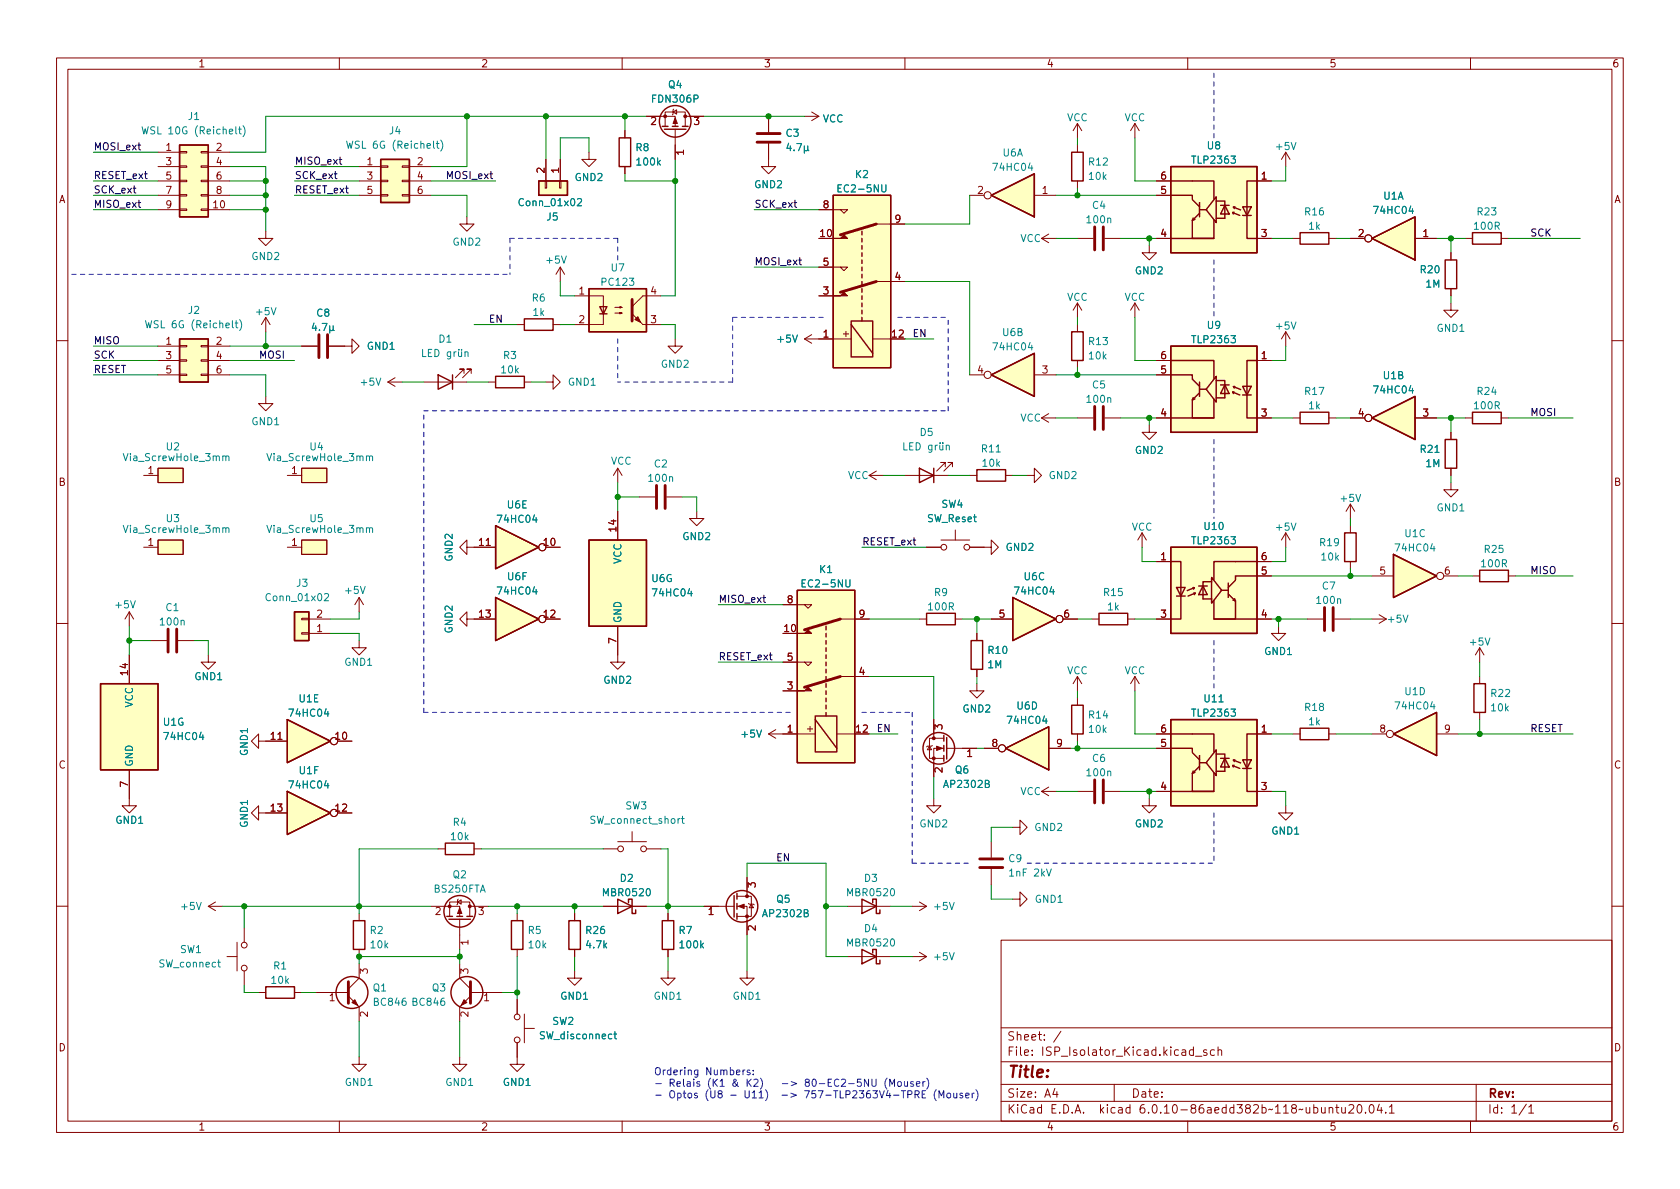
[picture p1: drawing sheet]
<svg xmlns="http://www.w3.org/2000/svg" width="297mm" height="210mm" viewBox="0 0 297 210" stroke-linecap="round" stroke-linejoin="round" font-family="sans-serif">
<g fill="none" stroke="#840000" stroke-width=".18">
<path d="M10 10.2h277v190.1h-277zM12 12.2h273v186.1h-273zM60 10.2v2M110 10.2v2M119 19.8l.6-.4v.8zM119.1 19.3l-.1 .1v.8l-.1 .1M143.5 19.8l1.3 .8M160 10.2v2M210 10.2v2M260 10.2v2M27.9 34.5h3.8M27.9 37.1h3.8"/>
<path d="M27.9 26.9h3.8M27.9 29.5h3.8M27.9 32h3.8M31.7 37h1.3v.2h-1.3zM31.7 34.4h1.3v.3h-1.3zM31.7 31.9h1.3v.2h-1.3zM31.7 29.3h1.3v.3h-1.3zM31.7 26.8h1.3v.2h-1.3zM35.6 37h1.2v.2h-1.2zM35.6 34.4h1.2v.3h-1.2zM35.6 31.9h1.2v.2h-1.2zM35.6 29.3h1.2v.3h-1.2z"/>
<path d="M35.6 26.8h1.2v.2h-1.2zM36.8 34.5h3.8M36.8 37.1h3.8M36.8 26.9h3.8M36.8 29.5h3.8M36.8 32h3.8M63.5 34.5h3.8M63.5 29.5h3.8M63.5 32h3.8M67.3 34.4h1.3v.3h-1.3zM67.3 31.9h1.3v.2h-1.3zM67.3 29.3h1.3v.3h-1.3z"/>
<path d="M71.1 34.4h1.3v.3h-1.3zM71.1 31.9h1.3v.2h-1.3zM71.1 29.3h1.3v.3h-1.3zM72.4 34.5h3.8M72.4 29.5h3.8M72.4 32h3.8M82.5 38.3v1.3h1.3l-1.3 1.3-1.2-1.3h1.2M96.4 32h.2v1.3h-.2zM96.5 28.2v3.8M98.9 32h.3v1.3h-.3zM99.1 28.2v3.8M104.1 26.9v1.3h1.3l-1.3 1.3-1.2-1.3h1.2"/>
<path d="M110.5 23.1v1.3M110.5 29.5v1.2M114.3 20.6h5.1v1.7M117.6 22.3v-2.5h3.6v2.5M119.4 22.9v5.3M121.2 20.6h3.3M135.9 25.4v4.1h1.3l-1.3 1.2-1.3-1.2h1.3M135.9 20.6v2.8M142.2 20.6h2.6M144.8 37.1h5.1l-.7 .6-.6-.6M144.8 20.6l-1.3 .7M154.9 39.6h5.1"/>
<path d="M171.4 34.5h2.6M182.9 34.5h3.8M190.5 21.8v2.6M190.5 25.6v1.3M190.5 32v1.3M190.5 21.8l-.8 1.3M190.5 21.8l.8 1.3M200.7 21.8v2.6M200.7 21.8l-.8 1.3M200.7 21.8l.7 1.3M204.5 34.5h2.5M204.5 32h2.5"/>
<path d="M222.2 32h2.6M227.3 26.9v2.6M227.3 26.9l-.7 1.3M227.3 26.9l.8 1.3M47 40.9v1.3h1.3l-1.3 1.2-1.3-1.2h1.3M47 56.1l-.8 1.3M47 56.1v2.6M47 56.1l.8 1.3M91.4 57.4h1.3M97.8 57.4h1.3M99.1 47.2l-.8 1.3M99.1 47.2v2.6"/>
<path d="M99.1 47.2l.7 1.3M101.6 52.3h5.1v3.3M106.7 55.5v1.9h-5.1M108.7 55.4h1.3l-.4 .1v-.3l.4 .2M108.7 54.4h1.3l-.4 .1v-.3l.4 .2M113.7 57.4h3.1M116.8 52.3h-3.1l-1.9 1.9M119.4 59.9v1.3h1.2l-1.2 1.3-1.3-1.3h1.3M142.2 59.9h8.3M142.2 59.9l1.3 .8M143.5 59.2l-1.3 .7M144.8 47.2h5.1l-.7 .7-.6-.7"/>
<path d="M144.8 52.3h2.5M154.3 59.9h3.2M154.9 49.8h5.1M184.1 42.2h2.6M184.1 42.2l1.3 .7M185.4 41.4l-1.3 .8M190.5 42.2h2.8M190.5 53.6l-.8 1.3M190.5 53.6v2.5M190.5 57.4v1.3M190.5 53.6l.8 1.3M195.3 42.2h2.8"/>
<path d="M200.7 53.6l-.8 1.3M200.7 53.6v2.5M200.7 53.6l.7 1.3M203.2 43.4v1.3h1.3l-1.3 1.3-1.3-1.3h1.3M204.5 42.2h2.5M222.2 42.2h2.6M227.3 58.7v2.5M227.3 58.7l-.7 1.2M227.3 58.7l.8 1.2M228.6 42.2h1.3M234.9 42.2h1.3M238.8 42.2h2.5"/>
<path d="M250.2 42.2h3.8M256.5 53.6v1.3h1.3l-1.3 1.2-1.2-1.2h1.2M256.5 44.7v1.3M256.5 51v1.3M259.1 42.2h1.2M265.4 42.2h1.3M10 60.2h2M27.9 61.2h3.8M27.9 63.7h3.8M27.9 66.3h3.8M31.7 66.2h1.3v.2h-1.3zM31.7 63.6h1.3v.3h-1.3z"/>
<path d="M31.7 61.1h1.3v.2h-1.3zM35.6 66.2h1.2v.2h-1.2zM35.6 63.6h1.2v.3h-1.2zM35.6 61.1h1.2v.2h-1.2zM36.8 61.2h3.8M36.8 63.7h3.8M36.8 66.3h3.8M47 70.1v1.3h1.3l-1.3 1.2-1.3-1.2h1.3M53.3 61.2h2.8M58.2 61.2h4v-1.3l1.3 1.3-1.3 1.3v-1.3M68.6 67.6h2.5M68.6 67.6l1.2 .7"/>
<path d="M69.8 66.8l-1.2 .8M74.9 67.6h7.6M82 66v-.7h-.7h.7l-1.5 1.5M83.3 66v-.7h-.8h.8l-1.5 1.5M86.4 67.6h1.2M92.7 67.6h1.3M96.5 67.6h1.3v-1.3l1.3 1.3-1.3 1.2v-1.2M171.4 66.3h2.6M182.9 66.3h3.8M184.1 73.9h2.6M184.1 73.9l1.3 .8M185.4 73.1l-1.3 .8"/>
<path d="M190.5 63.7v1.3M190.5 73.9h2.8M195.3 73.9h2.8M203.2 75.2v1.2h1.3l-1.3 1.3-1.3-1.3h1.3M204.5 63.7h2.5M204.5 66.3h2.5M204.5 73.9h2.5M222.2 63.7h2.6M222.2 73.9h2.6M228.6 73.9h1.3M234.9 73.9h1.3M238.8 73.9h2.5"/>
<path d="M250.2 73.9h3.8M256.5 76.4v1.3M259.1 73.9h1.2M265.4 73.9h1.3M285 60.2h2M25.4 84.1h2.5M25.4 96.8h2.5M27.9 82.8h4.5v2.5h-4.5zM27.9 95.5h4.5v2.5h-4.5zM50.8 84.1h2.5M50.8 96.8h2.5M53.3 82.8h4.5v2.5h-4.5z"/>
<path d="M53.3 95.5h4.5v2.5h-4.5zM82.5 96.8v-1.3l-1.2 1.3 1.2 1.2v-1.2h5.1M96.5 96.8h2.6M109.2 82.8l-.7 1.3M109.2 82.8v2.5M109.2 90.4v5.1M109.2 82.8l.8 1.3M113 87.9h2.8M117.9 87.9h2.7M123.2 90.4v1.3h1.3l-1.3 1.3-1.3-1.3h1.3M153.7 84.1h2.5M153.7 84.1l1.2 .7"/>
<path d="M154.9 83.3l-1.2 .8M160 84.1h7.6M163.8 96.8h2.6M166.4 95.5h5M167.1 82.5v-.7h-.7h.7l-1.5 1.5M168.4 82.5v-.7h-.8h.8l-1.5 1.5M168.9 93.7v1.8M171.4 96.8h3.9v-1.3l1.2 1.3-1.2 1.2v-1.2M171.4 84.1h1.3M177.8 84.1h1.3M181.6 84.1h1.3v-1.3l1.2 1.3-1.2 1.2v-1.2M201.9 94.2l-.7 1.3"/>
<path d="M201.9 94.2v2.6M201.9 94.2l.8 1.3M204.5 99.3h2.5M222.2 99.3h2.6M227.3 94.2l-.7 1.3M227.3 94.2v2.6M227.3 94.2l.8 1.3M238.8 89.1l-.8 1.3M238.8 89.1v2.6M238.8 93v1.2M238.8 99.3v1.3M238.8 89.1l.7 1.3"/>
<path d="M256.5 85.3v1.3h1.3l-1.3 1.3-1.2-1.3h1.2M256.5 82.8v1.3M10 110.2h2M22.9 108.2l-.8 1.3M22.9 108.2v2.5M22.9 115.8v5.1M22.9 108.2l.7 1.3M26.7 113.3h2.8M31.5 113.3h2.8M36.8 115.8v1.3h1.3l-1.3 1.3-1.2-1.3h1.2M53.3 109.3h1.3v.3h-1.3zM53.3 111.9h1.3v.2h-1.3z"/>
<path d="M54.6 112h3.8M54.6 109.5h3.8M63.5 113.3v1.2h1.3l-1.3 1.3-1.3-1.3h1.3M63.5 105.7l-.8 1.2M63.5 105.7v2.5M63.5 105.7l.8 1.2M82.5 109.5v-1.3l-1.2 1.3 1.2 1.2v-1.2h5.1M96.5 109.5h2.6M109.2 110.7v6.4h1.3l-1.3 1.3-1.3-1.3h1.3M138.4 117.1h5.1l-.6 .6-.7-.6M138.4 106.9h5.1l-.6 .7-.7-.7M148.6 109.5h5.1"/>
<path d="M148.6 119.6h5.1M162.6 109.5h1.2M168.9 109.5h1.3M172.7 112v1.3M172.7 118.4v1.2M175.3 109.5h3.8M188 109.5h2.5M190.5 119.6v2.6M190.5 119.6l-.8 1.3M190.5 119.6l.8 1.3M193 109.5h1.3M199.4 109.5h1.3"/>
<path d="M200.7 119.6v2.6M200.7 119.6l-.8 1.3M200.7 119.6l.7 1.3M204.5 109.5h2.5M222.2 109.5h2.6M222.2 101.8h2.6M226.1 110.7v1.3h1.2l-1.2 1.3-1.3-1.3h1.3M231.1 109.5h2.8M236 109.5h2.8M242.6 109.5h2.5M242.6 101.8h3.8M243.8 108.7l1.3 .8"/>
<path d="M245.1 109.5l-1.3 .7M255.3 101.8h2.5M260.3 101.8h1.3M261.6 114.5l-.7 1.3M261.6 114.5v2.6M261.6 119.6v1.3M261.6 114.5l.8 1.3M266.7 101.8h1.3M285 110.2h2M22.9 136.1v6.4h1.2l-1.2 1.3-1.3-1.3h1.3M45.7 131.1v-1.3l-1.3 1.3 1.3 1.2v-1.2h5.1M59.7 131.1h2.5"/>
<path d="M135.9 129.8h8.2M135.9 129.8l1.3 .8M137.2 129l-1.3 .8M138.4 122.2h2.6M148 129.8h3.1M164.3 131.9l.4 .7h-.7zM164.8 131.8l-.1 .1h-.7l-.2 .2M165.1 127.2v3.4M166.9 132.3h-1.8v5.1M166.9 130.6h-2.6v3.5h2.6M167.4 132.3h5.3M172.7 120.9v1.3h1.3l-1.3 1.2-1.3-1.2h1.3"/>
<path d="M174 132.3h2.5M184.1 139.9h2.6M184.1 139.9l1.3 .8M185.4 132.3h3.8M185.4 139.2l-1.3 .7M190.5 123.4v1.3M190.5 129.8v1.3M190.5 139.9h2.8M195.3 139.9h2.8M204.5 129.8h2.5M204.5 139.9h2.5M204.5 132.3h2.5"/>
<path d="M222.2 129.8h2.6M222.2 139.9h2.6M228.6 129.8h1.3M234.9 129.8h1.3M242.6 129.8h2.5M254 129.8h3.8M261.6 126v1.2M38.1 159.5l-1.3 .8M45.7 143.8v-1.3l-1.3 1.3 1.3 1.2v-1.2h5.1M59.7 143.8h2.5M77.5 150.1h1.2M80.9 159.5l.6-.4v.8z"/>
<path d="M81 159l-.1 .1v.8l-.1 .1M83.8 150.1h1.3M106.7 150.1h2.5M109.2 148.8h5.1M111.8 147.1v1.7M114.3 150.1h2.5M130.3 158.5h2.5v3.5h-2.5M132.1 155.2v3.3M132.3 159.8l.2 .1h.7l.1 .1M132.8 159.9l.4 .6h-.7zM162.6 159.5l1.2 .8M165.1 141.2v1.3h1.3l-1.3 1.3-1.3-1.3h1.3"/>
<path d="M175.3 148.8v2.8M175.3 153.7v2.8M179.1 146.3h1.2v-1.3l1.3 1.3-1.3 1.3v-1.3M179.1 159h1.2v-1.3l1.3 1.3-1.3 1.3v-1.3M203.2 141.2v1.3h1.3l-1.3 1.3-1.3-1.3h1.3M227.3 142.5v1.3h1.3l-1.3 1.2-1.2-1.2h1.2M10 160.2h2M36.8 160.3l1.3 .7M36.8 160.3h2.6M40.1 169.2h1.8M41.9 166.6v5.1M43.2 164.1v2.5"/>
<path d="M43.2 171.7v2.5M45.7 175.5h1.3M52.1 175.5h1.2M55.9 175.5h5.7M61.6 176.1l1.9 1.9v2.6M63.5 161.5v1.3M63.5 167.9v1.3M63.5 170.4v2.6l-1.9 1.9M76.2 160.3h5.1v1.7M79.5 162v-2.5h3.6v2.5M81.3 170.4v2.6l1.9 1.9M81.3 162.6v5.3"/>
<path d="M83.1 160.3h3.3M83.2 176.1l-1.9 1.9v2.6M83.2 175.5h5.7M91.4 161.5v1.3M91.4 167.9v1.3M91.4 176.8v2.5M92.7 179.3v5.1M101.6 171.7v1.3h1.3l-1.3 1.2-1.3-1.2h1.3M101.6 161.5v1.3M101.6 167.9v1.3M106.7 160.3h7.6M118.1 171.7v1.3h1.3l-1.3 1.2-1.3-1.2h1.3"/>
<path d="M118.1 161.5v1.3M118.1 167.9v1.3M124.5 160.3h5.3M130.3 160.3h1.8v5M132.1 171.7v1.3h1.2l-1.2 1.2-1.3-1.2h1.3M149.9 169.2h7.6M149.9 160.3h7.6M161.3 169.2h2.5M161.3 160.3h2.5M162.6 168.4l1.2 .8M163.8 160.3l-1.2 .7M163.8 169.2l-1.2 .7"/>
<path d="M177 166.3h108v32h-108zM285 160.2h2M60 198.3v2M63.5 186.9v1.3h1.3l-1.3 1.3-1.3-1.3h1.3M81.3 186.9v1.3h1.2l-1.2 1.3-1.3-1.3h1.3M91.4 184.4v3.8h1.3l-1.3 1.3-1.2-1.3h1.2M92.7 181.9h1.8M110 198.3v2M160 198.3v2M177 194.8h108M177 191.8h108M177 187.8h108"/>
<path d="M177 181.8h108M186.5 192.5l-.4 1h1M186.9 193v1M187.6 182.4l-1.3 1.9M197 191.8v3M210 198.3v2M211 185.7l-.4-.1-.3 .3v.4l.1 .3h.6M211 185.1v1.5M211.4 186.8h1.1M213.4 185.7l-.4-.1-.2 .2 .1 .3 .5 .1v.4h-.6M214.7 185.7l-.4-.1-.3 .3v.4l.1 .3h.6M215.4 185.8l.2-.2 .3 .1 .1 .9"/>
<path d="M215.4 185.1v1.5M235 196l.2-.2 .4 .1v.9M235 195.8v1M236.1 195.8h.6M236.4 195.3v1.3l.3 .2M237.2 195.8l.1 1h.3l.3-.1M237.9 195.8v1M238.5 195.5l.6-.2 .2 .2 .1 .3-1 1h1M240.1 195.5l.2-.2a.81 .81 0 0 1 .6 .7 .81 .81 0 0 1-.3 .8h-.2a.81 .81 0 0 1-.3-1.3zM241.4 196.7v.1M242.3 195.4l.1-.1a.81 .81 0 0 1 .6 .7 .81 .81 0 0 1-.3 .8h-.1a.81 .81 0 0 1-.6-.6 .81 .81 0 0 1 .3-.8zM243.9 195.3l-.4 1h.9"/>
<path d="M244.2 195.8v1M245 196.7v.1M245.6 195.8l.5-.5v1.5M245.6 196.8h.9M260 198.3v2M261 191.8v6.5M269.9 195.3l-1.3 1.9M270.3 195.8l.4-.5v1.5M270.3 196.8h.9"/>
<circle cx="174.6" cy="34.5" r=".63"/>
<circle cx="241.9" cy="42.2" r=".63"/>
<circle cx="174.6" cy="66.3" r=".63"/>
<circle cx="241.9" cy="73.9" r=".63"/>
<circle cx="95.9" cy="96.8" r=".63"/>
<circle cx="166.9" cy="96.8" r=".51"/>
<circle cx="170.9" cy="96.8" r=".51"/>
<circle cx="95.9" cy="109.5" r=".63"/>
<circle cx="187.3" cy="109.5" r=".63"/>
<circle cx="254.6" cy="101.8" r=".63"/>
<circle cx="59.1" cy="131.1" r=".63"/>
<circle cx="177.2" cy="132.3" r=".63"/>
<circle cx="245.7" cy="129.8" r=".63"/>
<circle cx="59.1" cy="143.8" r=".63"/>
<circle cx="109.7" cy="150.1" r=".51"/>
<circle cx="113.8" cy="150.1" r=".51"/>
<circle cx="43.2" cy="171.2" r=".51"/>
<circle cx="43.2" cy="167.1" r=".51"/>
<circle cx="91.4" cy="179.8" r=".51"/>
<circle cx="91.4" cy="183.9" r=".51"/>
</g>
<g fill="none" stroke="#840000" stroke-width=".25">
<path d="M31.7 25.6h5.1v12.7h-5.1zM67.3 28.2h5.1v7.6h-5.1zM95.2 32h5.1v2.5h-5.1zM109.5 24.4h2v5.1h-2zM117.1 22.3h1M117.5 22.9h3.8M118.9 22.3h1M120.6 22.3h1.1M147.3 34.5h10.2v30.5h-10.2zM175.3 34.5l7.6-3.8v7.6zM189.5 26.9h2v5.1h-2zM207 29.5h15.2v15.2h-15.2z"/>
<path d="M207 32h7.6v3.2M207 34.5h3.8v.8l1.3 1.3M211 38.6l-.2 .4 .5-.2M212.1 37.7l-1.3 1.3v3.2h3.8M212.1 35.8v2.5M212.1 37.1h1.3M214.6 38.9v3.3h-7.6M215 35.6h1.6v3h-1.6M215 34.8v4.6l-1.7-2.3zM215.8 36.3h1.5M216.6 36.3l.7 1.5h-1.5zM217.9 37.6l1.3 .5"/>
<path d="M217.9 37.6l.2 .2M218.1 36.6l1.3 .5M218.1 36.6l.1 .3M218.2 37.5l-.3 .1M218.3 36.6h-.2M219.7 36.6h1.5l-.7 1.5zM219.7 38.1h1.5M222.2 32h-1.7v10.2h1.7M31.7 59.9h5.1v7.7h-5.1zM92.7 56.4h5.1v2h-5.1zM104.1 51h10.2v7.7h-10.2zM106 54.2h1.3l-.6 1.3z"/>
<path d="M106 55.5h1.3M150.5 56.8h3.8v6.3h-3.8zM150.5 57.4l3.8 5.1M152.4 40.9v.6M152.4 42.2v.6M152.4 43.4v.7M152.4 44.7v.6M152.4 46v.6M152.4 47.2v.7M152.4 48.5v.6M152.4 49.8v.6M152.4 51v.7"/>
<path d="M152.4 52.3v.7M152.4 53.6v.6M152.4 54.9v.6M152.4 56.1v.7M189.5 58.7h2v5h-2zM229.9 41.1h5v2.1h-5zM242.6 42.2l7.6-3.9v7.7zM255.5 46h2.1v5h-2.1zM260.3 41.1h5.1v2.1h-5.1zM77.5 66.3l2.5 1.3-2.5 1.2zM80 66.3v2.5M87.6 66.5h5.1v2.1h-5.1z"/>
<path d="M175.3 66.3l7.6-3.8v7.6zM207 61.2h15.2v15.2h-15.2zM207 63.7h7.6v3.2M207 66.3h3.8v.8l1.3 1.2M211 70.3l-.2 .4 .5-.1M212.1 69.5l-1.3 1.2v3.2h3.8M212.1 67.6v2.5M212.1 68.8h1.3M214.6 70.6v3.3h-7.6M215 67.3h1.6v3.1h-1.6M215 66.5v4.6l-1.7-2.3zM215.8 68.1h1.5"/>
<path d="M216.6 68.1l.7 1.5h-1.5zM217.9 69.3l1.3 .5M217.9 69.3l.2 .3M218.1 68.4l1.3 .5M218.1 68.4l.1 .2M218.2 69.3h-.3M218.3 68.3l-.2 .1M219.7 68.3h1.5l-.7 1.5zM219.7 69.8h1.5M222.2 63.7h-1.7v10.2h1.7M229.9 72.9h5v2h-5zM242.6 73.9l7.6-3.8v7.6z"/>
<path d="M255.5 77.7h2.1v5.1h-2.1zM260.3 72.9h5.1v2h-5.1zM87.6 93l7.6 3.8-7.6 3.8zM104.1 95.5h10.2v15.2h-10.2zM162.6 82.8l2.5 1.3-2.5 1.2zM165.1 82.8v2.5M172.7 83.1h5.1v2h-5.1zM207 96.8h15.2v15.2h-15.2zM207 99.3h1.8v10.2h-1.8M222.2 99.3h-7.6v3.2M237.7 94.2h2.1v5.1h-2.1zM246.4 98l7.6 3.8-7.6 3.9z"/>
<path d="M52.1 108.2h2.5v5.1h-2.5zM87.6 105.7l7.6 3.8-7.6 3.8zM141 104.4h10.1v30.5h-10.1zM146 110.7v.7M146 112v.6M146 113.3v.6M146 114.5v.7M146 115.8v.7M146 117.1v.6M146 118.4v.6M146 119.6v.7M163.8 108.5h5.1v2h-5.1z"/>
<path d="M171.7 113.3h2v5.1h-2zM179.1 105.7l7.6 3.8-7.6 3.8zM194.3 108.5h5.1v2h-5.1zM208 103.9h1.5l-.7 1.5zM208 105.4h1.5M210.9 103.9h.3M211.1 104.8l.2 .1M211.2 103.9l-1.3 .5M211.2 103.9l-.2 .3M211.3 104.9l-1.2 .5M211.3 104.9l-.1 .3M211.9 103.6h1.6"/>
<path d="M212.7 103.6l.8 1.6h-1.6zM214.2 102.9h-1.5v3h1.5M214.2 102.1l1.8 2.3-1.8 2.3zM214.6 106.2v3.3h7.6M215.9 104.4h1.3M217.2 105l1.2 1.3v3.2h-3.8M217.2 103.1v2.6M218.3 105.9l.1 .4-.4-.2M222.2 101.8h-3.8v.8l-1.2 1.3M261.6 100.8h5.1v2.1h-5.1zM17.8 120.9h10.1v15.2h-10.1zM50.8 139.9l7.6 3.9-7.6 3.8z"/>
<path d="M50.8 127.2l7.6 3.9-7.6 3.8zM144.1 126.6h3.9v6.4h-3.9zM144.1 127.2l3.9 5.1M146 120.9v.6M146 122.2v.6M146 123.4v.7M146 124.7v.6M146 126v.6M166.9 130v1.1M166.9 131.8v1M166.9 133.6v1M167.4 130.4v3.8"/>
<path d="M177.8 132.3l7.6-3.8v7.6zM189.5 124.7h2v5.1h-2zM207 127.2h15.2v15.3h-15.2zM207 129.8h7.6v3.2M207 132.3h3.8v.8l1.3 1.3M211 136.3l-.2 .4 .5-.1M212.1 135.5l-1.3 1.3v3.1h3.8M212.1 134.9h1.3M212.1 133.6v2.5M214.6 136.6v3.3h-7.6M215 133.3h1.6v3.1h-1.6M215 132.6v4.6l-1.7-2.3z"/>
<path d="M215.8 134.1h1.5M216.6 134.1l.7 1.5h-1.5zM217.9 135.4l1.3 .5M217.9 135.4l.2 .2M218.1 134.4l1.3 .5M218.1 134.4l.1 .3M218.2 135.3l-.3 .1M218.3 134.4h-.2M219.7 134.4h1.5l-.7 1.5zM219.7 135.9h1.5M222.2 129.8h-1.7v10.1h1.7M229.9 128.8h5v2h-5z"/>
<path d="M246.4 129.8l7.6-3.8v7.6zM260.6 120.9h2v5.1h-2zM78.7 149.1h5.1v2h-5.1zM109.2 159l2.6 1.3-2.6 1.2zM111.1 159.6v-.6h.7v2.5h.6v-.6M129.8 158.4v3.8M130.3 158v1M130.3 159.8v1M152.4 159l2.5 1.3-2.5 1.2zM154.3 159.6v-.6h.6v2.5h.7v-.6M47 174.5h5.1v2h-5.1zM62.5 162.8h2v5.1h-2z"/>
<path d="M79 162h1M79.4 162.6h3.8M80.8 162h1M82.5 162h1.1M90.4 162.8h2.1v5.1h-2.1zM100.6 162.8h2v5.1h-2zM117.1 162.8h2v5.1h-2zM130.3 161.5v1.1M152.4 167.9l2.5 1.3-2.5 1.2zM154.3 168.5v-.6h.6v2.5h.7v-.6"/>
<circle cx="119.4" cy="21.5" r="2.79"/>
<circle cx="166" cy="132.3" r="2.79"/>
<circle cx="62.2" cy="175.5" r="2.82"/>
<circle cx="81.3" cy="161.2" r="2.79"/>
<circle cx="82.5" cy="175.5" r="2.82"/>
<circle cx="131.2" cy="160.3" r="2.79"/>
</g>
<g fill="none" stroke="#840000" stroke-width=".51">
<path d="M133.9 25.1h4M133.9 23.6h4M154.9 39.6l-6.3 1.9M56.4 59.2v4M57.9 59.2v4M111.8 53v3.8M154.9 49.8l-6.3 1.9M193.5 40.1v4.1M195.1 40.1v4.1M193.5 71.9v4M195.1 71.9v4M116.1 85.8v4.1"/>
<path d="M117.6 85.8v4.1M29.7 111.2v4.1M31.2 111.2v4.1M148.6 119.6l-6.4 1.9M148.6 109.5l-6.4 1.9M234.2 107.4v4.1M235.7 107.4v4.1M193.5 137.9v4.1M195.1 137.9v4.1M173.2 153.4h4.1M173.2 151.9h4.1M61.6 173.6v3.8"/>
<path d="M83.2 173.6v3.8"/>
</g>
<g fill="#ffffc2" stroke="#ffffc2" stroke-width=".18">
<path d="M31.7 59.9h5.1v7.7h-5.1z"/>
<path d="M53.3 82.8h4.5v2.5h-4.5z"/>
<path d="M27.9 82.8h4.5v2.5h-4.5z"/>
<path d="M50.8 139.9l7.6 3.9-7.6 3.8z"/>
<path d="M50.8 127.2l7.6 3.9-7.6 3.8z"/>
<path d="M52.1 108.2h2.5v5.1h-2.5z"/>
<path d="M53.3 95.5h4.5v2.5h-4.5z"/>
<path d="M246.4 98l7.6 3.8-7.6 3.9z"/>
<path d="M207 127.2h15.2v15.3h-15.2z"/>
<path d="M27.9 95.5h4.5v2.5h-4.5z"/>
<path d="M141 104.4h10.1v30.5h-10.1z"/>
<path d="M87.6 93l7.6 3.8-7.6 3.8z"/>
<path d="M87.6 105.7l7.6 3.8-7.6 3.8z"/>
<path d="M104.1 95.5h10.2v15.2h-10.2z"/>
<path d="M246.4 129.8l7.6-3.8v7.6z"/>
<path d="M177.8 132.3l7.6-3.8v7.6z"/>
<path d="M207 61.2h15.2v15.2h-15.2z"/>
<path d="M242.6 73.9l7.6-3.8v7.6z"/>
<path d="M175.3 34.5l7.6-3.8v7.6z"/>
<path d="M17.8 120.9h10.1v15.2h-10.1z"/>
<path d="M147.3 34.5h10.2v30.5h-10.2z"/>
<path d="M95.2 32h5.1v2.5h-5.1z"/>
<path d="M104.1 51h10.2v7.7h-10.2z"/>
<path d="M175.3 66.3l7.6-3.8v7.6z"/>
<path d="M242.6 42.2l7.6-3.9v7.7z"/>
<path d="M31.7 25.6h5.1v12.7h-5.1z"/>
<path d="M179.1 105.7l7.6 3.8-7.6 3.8z"/>
<path d="M67.3 28.2h5.1v7.6h-5.1z"/>
<path d="M207 29.5h15.2v15.2h-15.2z"/>
<path d="M207 96.8h15.2v15.2h-15.2z"/>
</g>
<g fill="none" stroke="#008484" stroke-width=".18">
<path d="M25.1 22.4l.3 1.3 .3-.9 .2 .9 .3-1.3M42.2 22.8h.5M42.4 22.4v1.1l.3 .2M43 22.2a1.46 1.46 0 0 1 0 2M61.3 25l.3 1.2 .2-.9 .3 .9 .3-1.2M77.1 25.4h.5M77.3 25v1l.3 .2M77.9 24.8a1.46 1.46 0 0 1 0 1.9M102.1 35.2l.5-.1 .2 .4-.8 .9h.8M139.4 25.3l-.3 .9h.8M139.7 25.8v.9M140.4 26.5v.2"/>
<path d="M140.9 25.4h.8l-.5 1.3M142.2 25.8v1.3M142.8 26.5l.2 .2M142.8 25.8v.8l-.4 .1-.2-.2M25.7 56.7l.3 1.3 .3-.9 .2 .9 .3-1.3M41.6 57.1h.5M41.8 56.7v1.1l.3 .2M42.4 56.5a1.46 1.46 0 0 1 0 2M55.5 57.1l-.3 .9h.8M55.8 57.6v.9M56.5 58.3v.2M57 57.2h.8l-.5 1.3"/>
<path d="M58.3 57.6v1.3M58.9 58.3l.2 .2M58.9 57.6l-.1 .8-.3 .1-.2-.2M74.7 61.8v1.3h.6M75.7 62.4h.5M76.4 61.8h-.7v1.3h.7M76.9 61.8a.64 .64 0 0 1 .7 .6 .64 .64 0 0 1-.7 .7zM79.7 62.2v1l-.3 .3-.3-.1M79.7 62.3l-.4-.1-.2 .2 .1 .6h.5M80.3 62.2v.9M80.6 62.2l-.3 .2M81.1 62.2v.8l.3 .1 .2-.2"/>
<path d="M81.1 61.8v.1M81.6 61.8v.1M81.6 62.2v.9M82.2 62.3l.2-.1 .3 .1 .1 .8M82.2 62.2v.9M89.2 62.8h.6l.2-.2-.1-.3-.7-.2v1.3M89.5 62.8l.5 .6M90.4 62.1h.8l-.5 .5 .4 .2v.5l-.2 .1-.5-.1M159.8 78.3v1.3h.6M160.8 78.9h.5M161.4 78.3h-.6v1.3h.6M162 78.3a.64 .64 0 0 1 .7 .6 .64 .64 0 0 1-.7 .7z"/>
<path d="M164.8 78.7v1l-.3 .3-.3-.1M164.8 78.8l-.4-.1-.2 .3 .1 .5h.5M165.4 78.7v.9M165.7 78.7l-.3 .3M166.2 78.7v.8l.3 .1 .2-.2M166.2 78.3v.1M166.7 78.3v.1M166.7 78.7v.9M167.3 78.8l.2-.1 .3 .1 .1 .8M167.3 78.7v.9M173.7 79.3h.6l.1-.2v-.3l-.7-.1v1.2M174 79.3l.4 .6"/>
<path d="M174.9 79l.4-.3v1.2M174.9 79.9h.8M176.1 79l.4-.3v1.2M176.1 79.9h.8M39.4 80.7l.2-.1 .3 .1v.8M39.4 93.4l.2-.1 .3 .1v.8M39.9 80.8l.2-.2 .3 .1 .1 .8M39.9 93.5l.2-.2 .3 .1 .1 .8M64.8 80.7l.2-.1 .3 .1v.8M64.8 93.4l.2-.1 .3 .1v.8M65.3 80.8l.2-.2 .3 .1 .1 .8M65.3 93.5l.2-.2 .3 .1 .1 .8"/>
<path d="M57.4 105.1l.5-.1 .2 .3-.8 .9h.8M120.2 144.8l-.3 .2M120.5 144.8h.5M120.7 144.3v1.1l.3 .2M38.5 170.2h.5M38.7 169.7v1.1l.3 .2M108.5 182.9h.5M108.7 182.4v1.1l.3 .2"/>
</g>
<g fill="#840000" stroke="#840000" stroke-width=".18">
<path d="M82 176.8l.5 .5-1 .5z"/>
<path d="M81.3 160.5l.4 1h-.8z"/>
<path d="M141 122.2h1.2l.7-.7 .6 .7z"/>
<path d="M141 112h1.2l.7-.6 .6 .6z"/>
<path d="M165.6 131.9l1 .4-1 .4z"/>
<path d="M147.3 52.3h1.3l.6-.6 .7 .6z"/>
<path d="M147.3 42.2h1.3l.6-.7 .7 .7z"/>
<path d="M111.8 55.5l1.9 1.9z"/>
<path d="M112.3 56.5l.5-.5 .5 1z"/>
<path d="M119.4 20.8l.4 1h-.8z"/>
<path d="M130.6 160.3l1-.4v.7z"/>
<path d="M62.7 176.8l.5 1-1-.5z"/>
<circle cx="79.5" cy="160.3" r=".25"/>
<circle cx="83.1" cy="160.3" r=".25"/>
<circle cx="165.1" cy="134.1" r=".25"/>
<circle cx="165.1" cy="130.6" r=".25"/>
<circle cx="117.6" cy="20.6" r=".25"/>
<circle cx="121.2" cy="20.6" r=".25"/>
<circle cx="132.1" cy="162" r=".25"/>
<circle cx="132.1" cy="158.5" r=".25"/>
</g>
<g fill="none" stroke="#0000c2" stroke-width=".18">
<path d="M130.4 191.4l-.2 .6a.34 .34 0 0 1-.6 0 .34 .34 0 0 1 .1-.5l.5-.4-.1-.2h-.3a1.21 1.21 0 0 0 .8 1.2M131.4 189.2v.9M131.7 189.2l-.3 .3M132.6 189.3l-.3-.1-.2 .2 .1 .2 .4 .1v.3h-.5M133.2 189.9v.2M133.2 189.3v.1M152.2 190.8h-.6v.6l.2-.1 .4 .1 .1 .2-.1 .4-.1 .1-.5-.1M153.6 190.8v1.3l-.8-1.3v1.3M154.2 190.8v1.1l.2 .2h.3l.2-.2v-1.1M156.8 190.7a1.46 1.46 0 0 0 0 1.9M157.3 192.1v-1.3l.4 .9 .5-.9v1.3M158.8 191.3h.3l.3 .2v.4l-.3 .2-.3-.1-.1-.1z"/>
<path d="M159.4 192.9h.7M159.7 192.9v1.2M159.9 191.3l.1 .7 .3 .1 .2-.1M160.5 191.3v.8M160.5 193.5h.6l.1-.2v-.3l-.7-.1v1.2M161.5 191.3h-.3l-.2 .1 .1 .2 .4 .1v.3h-.5M161.8 193.5h.6l.1-.2v-.3l-.7-.1v1.2M162 191.7l.6-.1v-.3h-.4l-.2 .1 .1 .6h.5M162.1 193.5l.4 .6M163.1 193.5h.4M163.2 191.3v.8M163.5 191.3l-.3 .2"/>
<path d="M163.7 192.9h-.6v1.2h.6M163.8 190.7a1.46 1.46 0 0 1 0 1.9M165.5 192.7a1.46 1.46 0 0 0 0 1.9M166 194.1v-1.2l.4 .9 .5-.9v1.2M167.5 193.4l.3-.1 .3 .2v.4l-.3 .2h-.3l-.1-.2zM168.6 193.3l.1 .8h.3l.2-.1M169.2 193.3v.8M170.2 193.4l-.3-.1-.2 .2 .1 .2 .4 .1v.3h-.5M170.7 193.7l.6-.1v-.2l-.4-.1-.2 .2 .1 .6h.5M171.9 193.3v.8M172.3 193.3l-.4 .2M172.6 192.7a1.46 1.46 0 0 1 0 1.9"/>
</g>
<g fill="none" stroke="#0000c2" stroke-width=".18" stroke-dasharray=".8 .8">
<path d="M214.6 12.9v11.5M12.7 48.5h77.5M90.2 42.2v6.3M109.2 42.2h-19M109.2 59.9v7.7M109.2 46v-3.8M129.5 56.1v11.5M129.5 56.1h16.5M158.7 56.1h8.9M214.6 46v10.1M74.9 72.6h92.7M129.5 67.6h-20.3"/>
<path d="M167.6 72.6v-16.5M214.6 77.7v14M214.6 113.3v8.9M74.9 126v-53.4M139.7 126h-64.8M152.4 126h8.9M161.3 152.6h10.1M161.3 152.6v-26.6M181.6 152.6h33M214.6 143.8v8.8"/>
</g>
<g fill="none" stroke="#008400" stroke-width=".18">
<path d="M16.5 32h11.4M16.5 34.5h11.4M16.5 26.9h11.4M16.5 37.1h11.4M40.6 32h6.4M40.6 34.5h6.4M40.6 29.5h6.4v11.4M40.6 37.1h6.4M52.1 32h11.4M52.1 34.5h11.4M52.1 29.5h11.4M76.2 32h11.4"/>
<path d="M76.2 34.5h6.3v3.8M82.5 20.6v8.9h-6.3M96.5 20.6v7.6M104.1 26.9v-2.5h-5v3.8M110.5 30.7v1.3h8.9M110.5 20.6v2.5M114.3 20.6h-67.3v6.3h-6.4M119.4 28.2v24.1h-2.6M124.5 20.6h17.7M133.3 37.1h11.5M171.4 34.5v5.1h-11.4M186.7 34.5h17.8"/>
<path d="M190.5 24.4v1.2M190.5 33.3v1.2M200.7 24.4v7.6h3.8M227.3 29.5v2.5h-2.5M47 58.7v2.5M83.8 57.4h7.6M99.1 49.8v2.5h2.5M99.1 57.4h2.5M116.8 57.4h2.6v2.5M133.3 47.2h11.5M160 59.9h5.1M160 49.8h11.4v16.5"/>
<path d="M186.7 42.2h3.8M190.5 56.1v1.3M198.1 42.2h6.4M200.7 56.1v7.6h3.8M203.2 42.2v1.2M224.8 42.2h3.8M236.2 42.2h2.6M254 42.2h5.1M256.5 42.2v2.5M256.5 52.3v1.3M266.7 42.2h12.7M16.5 63.7h11.4"/>
<path d="M16.5 66.3h11.4M16.5 61.2h11.4M40.6 63.7h11.5M40.6 66.3h6.4v3.8M40.6 61.2h12.7M71.1 67.6h3.8M82.5 67.6h3.9M94 67.6h2.5M186.7 73.9h3.8M186.7 66.3h17.8M190.5 65v1.3M198.1 73.9h6.4"/>
<path d="M203.2 73.9v1.3M224.8 73.9h3.8M227.3 61.2v2.5h-2.5M236.2 73.9h2.6M254 73.9h5.1M256.5 73.9v2.5M266.7 73.9h11.4M109.2 85.3v5.1M109.2 87.9h3.8M120.6 87.9h2.6v2.5M152.4 96.8h11.4M156.2 84.1h3.8"/>
<path d="M167.6 84.1h3.8M179.1 84.1h2.5M201.9 96.8v2.5h2.6M227.3 96.8v2.5h-2.5M238.8 91.7v1.3M256.5 84.1v1.2M22.9 113.3h3.8M22.9 110.7v5.1M34.3 113.3h2.5v2.5M58.4 112h5.1v1.3M63.5 108.2v1.3h-5.1M127 117.1h11.4"/>
<path d="M127 106.9h11.4M153.7 109.5h8.9M153.7 119.6h11.4v7.6M170.2 109.5h5.1M172.7 109.5v2.5M172.7 119.6v1.3M190.5 109.5h2.5M200.7 109.5h3.8M224.8 109.5h6.3M224.8 101.8h17.8M226.1 109.5v1.2M238.8 109.5h3.8"/>
<path d="M238.8 100.6v1.2M257.8 101.8h2.5M261.6 117.1v2.5M268 101.8h10.1M153.7 129.8h5M165.1 137.4v3.8M172.7 132.3h1.3M186.7 139.9h3.8M189.2 132.3h15.3M190.5 122.2v1.2M190.5 131.1v1.2M198.1 139.9h6.4"/>
<path d="M200.7 122.2v7.6h3.8M203.2 139.9v1.3M224.8 139.9h2.5v2.6M224.8 129.8h3.8M236.2 129.8h6.4M257.8 129.8h20.3M261.6 127.2v2.6M77.5 150.1h-14v11.4M85.1 150.1h21.6M116.8 150.1h1.3v11.4M132.1 155.2v-2.6h13.9v16.6h3.9M175.3 156.5v2.5h3.8"/>
<path d="M179.1 146.3h-3.8v2.5M39.4 160.3h36.8M43.2 174.2v1.3h2.5M43.2 160.3v3.8M53.3 175.5h2.6M81.3 169.2h-17.8v1.2M81.3 167.9v2.5M86.4 160.3h20.3M88.9 175.5h2.5M91.4 160.3v1.2M91.4 169.2v7.6M101.6 160.3v1.2"/>
<path d="M101.6 169.2v2.5M114.3 160.3h10.2M118.1 169.2v2.5M132.1 165.3v6.4M146 160.3h3.9M157.5 169.2h3.8M157.5 160.3h3.8M63.5 180.6v6.3M81.3 180.6v6.3"/>
</g>
<g fill="#008400" stroke="#008400" stroke-width=".18">
<circle cx="96.5" cy="20.6" r=".46"/>
<circle cx="110.5" cy="20.6" r=".46"/>
<circle cx="82.5" cy="20.6" r=".46"/>
<circle cx="119.4" cy="32" r=".46"/>
<circle cx="91.4" cy="160.3" r=".46"/>
<circle cx="101.6" cy="160.3" r=".46"/>
<circle cx="118.1" cy="160.3" r=".46"/>
<circle cx="91.4" cy="175.5" r=".46"/>
<circle cx="47" cy="61.2" r=".46"/>
<circle cx="63.5" cy="160.3" r=".46"/>
<circle cx="63.5" cy="169.2" r=".46"/>
<circle cx="43.2" cy="160.3" r=".46"/>
<circle cx="81.3" cy="169.2" r=".46"/>
<circle cx="109.2" cy="87.9" r=".46"/>
<circle cx="47" cy="37.1" r=".46"/>
<circle cx="47" cy="34.5" r=".46"/>
<circle cx="47" cy="32" r=".46"/>
<circle cx="22.9" cy="113.3" r=".46"/>
<circle cx="135.9" cy="20.6" r=".46"/>
<circle cx="146" cy="160.3" r=".46"/>
<circle cx="172.7" cy="109.5" r=".46"/>
<circle cx="190.5" cy="132.3" r=".46"/>
<circle cx="256.5" cy="73.9" r=".46"/>
<circle cx="256.5" cy="42.2" r=".46"/>
<circle cx="203.2" cy="73.9" r=".46"/>
<circle cx="261.6" cy="129.8" r=".46"/>
<circle cx="203.2" cy="139.9" r=".46"/>
<circle cx="238.8" cy="101.8" r=".46"/>
<circle cx="226.1" cy="109.5" r=".46"/>
<circle cx="190.5" cy="66.3" r=".46"/>
<circle cx="190.5" cy="34.5" r=".46"/>
<circle cx="203.2" cy="42.2" r=".46"/>
</g>
<text font-size="2.8" fill="#840000" x="178" y="190.6">Title:</text>
<g font-size="2.1" fill="#840000">
<text x="178" y="184">Sheet: /</text>
<text x="178" y="186.7">File: ISP_Isolator_Kicad.kicad_sch</text>
<text x="178" y="196.9">KiCad E.D.A. kicad 6.0.10-86aedd382b~118~ubuntu20.04.1</text>
<text x="178" y="194.1">Size: A4</text>
<text x="200" y="194.1">Date:</text>
<text x="263" y="194.1">Rev:</text>
<text x="263" y="196.9">Id: 1/1</text>
</g>
<g font-size="1.8" fill="#840000">
<text x="35" y="11.9">1</text>
<text x="85" y="11.9">2</text>
<text x="135" y="11.9">3</text>
<text x="185" y="11.9">4</text>
<text x="235" y="11.9">5</text>
<text x="285" y="11.9">6</text>
<text x="115.1" y="22.1">2</text>
<text x="122.7" y="22.1">3</text>
<text x="29.4" y="26.7">1</text>
<text x="29.4" y="29.2">3</text>
<text x="38.2" y="26.7">2</text>
<text x="38.2" y="29.2">4</text>
<text x="64.9" y="29.2">1</text>
<text x="73.8" y="29.2">2</text>
<text x="120.9" y="27.4" transform="rotate(-90 120.9 27.4)">1</text>
<text x="10.3" y="35.9">A</text>
<text x="29.4" y="31.7">5</text>
<text x="29.4" y="34.3">7</text>
<text x="38.2" y="31.7">6</text>
<text x="38.2" y="34.3">8</text>
<text x="64.9" y="31.7">3</text>
<text x="64.9" y="34.3">5</text>
<text x="73.8" y="31.7">4</text>
<text x="73.8" y="34.3">6</text>
<text x="96.3" y="30.6" transform="rotate(-90 96.3 30.6)">2</text>
<text x="98.8" y="30.6" transform="rotate(-90 98.8 30.6)">1</text>
<text x="172.9" y="34.3">2</text>
<text x="184.3" y="34.3">1</text>
<text x="205.2" y="34.3">5</text>
<text x="205.2" y="31.7">6</text>
<text x="223" y="31.7">1</text>
<text x="285.3" y="35.9">A</text>
<text x="29.4" y="36.8">9</text>
<text x="37.8" y="36.8">10</text>
<text x="145.1" y="41.9">10</text>
<text x="145.6" y="36.8">8</text>
<text x="158.3" y="39.4">9</text>
<text x="205.2" y="41.9">4</text>
<text x="223" y="41.9">3</text>
<text x="240.2" y="41.9">2</text>
<text x="251.6" y="41.9">1</text>
<text x="145.6" y="47">5</text>
<text x="102.4" y="52.1">1</text>
<text x="115.1" y="52.1">4</text>
<text x="145.6" y="52.1">3</text>
<text x="158.3" y="49.5">4</text>
<text x="102.4" y="57.1">2</text>
<text x="115.1" y="57.1">3</text>
<text x="145.6" y="59.7">1</text>
<text x="150.1" y="59.6" transform="rotate(-90 150.1 59.6)">+</text>
<text x="157.8" y="59.7">12</text>
<text x="29.4" y="61">1</text>
<text x="29.4" y="63.5">3</text>
<text x="38.2" y="61">2</text>
<text x="38.2" y="63.5">4</text>
<text x="205.2" y="63.5">6</text>
<text x="223" y="63.5">1</text>
<text x="29.4" y="66">5</text>
<text x="38.2" y="66">6</text>
<text x="172.9" y="66">4</text>
<text x="184.3" y="66">3</text>
<text x="205.2" y="66">5</text>
<text x="205.2" y="73.7">4</text>
<text x="223" y="73.7">3</text>
<text x="240.2" y="73.7">4</text>
<text x="251.6" y="73.7">3</text>
<text x="26.2" y="83.8">1</text>
<text x="51.6" y="83.8">1</text>
<text x="10.3" y="85.9">B</text>
<text x="285.3" y="85.9">B</text>
<text x="109" y="93.9" transform="rotate(-90 109 93.9)">14</text>
<text x="26.2" y="96.5">1</text>
<text x="51.6" y="96.5">1</text>
<text x="84.7" y="96.5">11</text>
<text x="96.2" y="96.5">10</text>
<text x="205.2" y="99.1">1</text>
<text x="223" y="101.6">5</text>
<text x="223" y="99.1">6</text>
<text x="244" y="101.6">5</text>
<text x="255.4" y="101.6">6</text>
<text x="139.2" y="106.7">8</text>
<text x="56" y="111.8">1</text>
<text x="56" y="109.2">2</text>
<text x="84.7" y="109.2">13</text>
<text x="96.2" y="109.2">12</text>
<text x="109" y="113.8" transform="rotate(-90 109 113.8)">7</text>
<text x="138.7" y="111.8">10</text>
<text x="151.9" y="109.2">9</text>
<text x="176.7" y="109.2">5</text>
<text x="188.1" y="109.2">6</text>
<text x="205.2" y="109.2">3</text>
<text x="223" y="109.2">4</text>
<text x="22.6" y="119.3" transform="rotate(-90 22.6 119.3)">14</text>
<text x="139.2" y="116.8">5</text>
<text x="151.9" y="119.4">4</text>
<text x="139.2" y="121.9">3</text>
<text x="47.9" y="130.8">11</text>
<text x="59.3" y="130.8">10</text>
<text x="139.2" y="129.5">1</text>
<text x="143.8" y="129.4" transform="rotate(-90 143.8 129.4)">+</text>
<text x="151.4" y="129.5">12</text>
<text x="166.6" y="129" transform="rotate(-90 166.6 129)">3</text>
<text x="205.2" y="129.5">6</text>
<text x="223" y="129.5">1</text>
<text x="244" y="129.5">8</text>
<text x="255.4" y="129.5">9</text>
<text x="10.3" y="135.9">C</text>
<text x="166.6" y="136.6" transform="rotate(-90 166.6 136.6)">2</text>
<text x="171" y="133.9">1</text>
<text x="175.4" y="132.1">8</text>
<text x="186.8" y="132.1">9</text>
<text x="205.2" y="132.1">5</text>
<text x="285.3" y="135.9">C</text>
<text x="22.6" y="139.2" transform="rotate(-90 22.6 139.2)">7</text>
<text x="47.9" y="143.5">13</text>
<text x="59.3" y="143.5">12</text>
<text x="205.2" y="139.7">4</text>
<text x="223" y="139.7">3</text>
<text x="77" y="161.8">2</text>
<text x="84.6" y="161.8">3</text>
<text x="125.2" y="161.8">1</text>
<text x="133.6" y="157" transform="rotate(-90 133.6 157)">3</text>
<text x="82.8" y="167.1" transform="rotate(-90 82.8 167.1)">1</text>
<text x="133.6" y="164.6" transform="rotate(-90 133.6 164.6)">2</text>
<text x="65" y="172.2" transform="rotate(-90 65 172.2)">3</text>
<text x="82.8" y="172.2" transform="rotate(-90 82.8 172.2)">3</text>
<text x="58.2" y="177">1</text>
<text x="65" y="179.8" transform="rotate(-90 65 179.8)">2</text>
<text x="82.8" y="179.8" transform="rotate(-90 82.8 179.8)">2</text>
<text x="85.6" y="177">1</text>
<text x="10.3" y="185.9">D</text>
<text x="285.3" y="185.9">D</text>
<text x="35" y="199.9">1</text>
<text x="85" y="199.9">2</text>
<text x="135" y="199.9">3</text>
<text x="185" y="199.9">4</text>
<text x="235" y="199.9">5</text>
<text x="285" y="199.9">6</text>
</g>
<g font-size="1.8" fill="#008484">
<text x="118.2" y="15.6">Q4</text>
<text x="26.1" y="23.7">WSL 10G (Reichelt)</text>
<text x="33.3" y="21.2">J1</text>
<text x="68.9" y="23.7">J4</text>
<text x="115.5" y="18.1">FDN306P</text>
<text x="145.4" y="21.6">VCC</text>
<text x="188.6" y="21.4">VCC</text>
<text x="198.8" y="21.4">VCC</text>
<text x="62.2" y="26.3">WSL 6G (Reichelt)</text>
<text x="112.5" y="26.7">R8</text>
<text x="112.7" y="29.3">100k</text>
<text x="139" y="24.2">C3</text>
<text x="177.3" y="27.7">U6A</text>
<text x="192.6" y="29.3">R12</text>
<text x="211" y="28.9">TLP2363</text>
<text x="213.5" y="26.4">U8</text>
<text x="225.7" y="26.5">+5V</text>
<text x="101.7" y="32">GND2</text>
<text x="133.4" y="33.3">GND2</text>
<text x="148.6" y="34">EC2-5NU</text>
<text x="151.3" y="31.5">K2</text>
<text x="175.8" y="30.2">74HC04</text>
<text x="192.6" y="31.8">10k</text>
<text x="244.6" y="35.3">U1A</text>
<text x="92.1" y="36.4">Conn_01x02</text>
<text x="96.7" y="39">J5</text>
<text x="192.3" y="39.5">100n</text>
<text x="193.2" y="36.9">C4</text>
<text x="230.8" y="38.1">R16</text>
<text x="231.4" y="40.6">1k</text>
<text x="243.1" y="37.8">74HC04</text>
<text x="260.8" y="40.6">100R</text>
<text x="261.3" y="38.1">R23</text>
<text x="44.5" y="46">GND2</text>
<text x="80.1" y="43.4">GND2</text>
<text x="96.7" y="46.6">+5V</text>
<text x="108.1" y="48">U7</text>
<text x="180.4" y="42.8">VCC</text>
<text x="94.1" y="53.3">R6</text>
<text x="106.5" y="50.5">PC123</text>
<text x="188.6" y="53.2">VCC</text>
<text x="198.8" y="53.2">VCC</text>
<text x="200.7" y="48.5">GND2</text>
<text x="251.2" y="48.3">R20</text>
<text x="252.1" y="50.8">1M</text>
<text x="26.6" y="58">WSL 6G (Reichelt)</text>
<text x="33.3" y="55.5">J2</text>
<text x="45.4" y="55.7">+5V</text>
<text x="56" y="56">C8</text>
<text x="94.3" y="55.9">1k</text>
<text x="177.3" y="59.4">U6B</text>
<text x="213.5" y="58.1">U9</text>
<text x="225.7" y="58.3">+5V</text>
<text x="254.1" y="58.7">GND1</text>
<text x="64.9" y="61.8">GND1</text>
<text x="77.6" y="60.6">D1</text>
<text x="116.9" y="65">GND2</text>
<text x="137.6" y="60.6">+5V</text>
<text x="175.8" y="62">74HC04</text>
<text x="192.6" y="61">R13</text>
<text x="192.6" y="63.5">10k</text>
<text x="211" y="60.7">TLP2363</text>
<text x="63.9" y="68.2">+5V</text>
<text x="88.7" y="66">10k</text>
<text x="100.5" y="68.2">GND1</text>
<text x="192.3" y="71.2">100n</text>
<text x="193.2" y="68.7">C5</text>
<text x="230.8" y="69.8">R17</text>
<text x="243.1" y="69.6">74HC04</text>
<text x="244.6" y="67">U1B</text>
<text x="261.3" y="69.8">R24</text>
<text x="44.5" y="75.2">GND1</text>
<text x="162.7" y="77.1">D5</text>
<text x="180.4" y="74.5">VCC</text>
<text x="231.4" y="72.4">1k</text>
<text x="260.8" y="72.4">100R</text>
<text x="22.3" y="81.5">Via_ScrewHole_3mm</text>
<text x="29.4" y="79.6">U2</text>
<text x="47.7" y="81.5">Via_ScrewHole_3mm</text>
<text x="54.8" y="79.6">U4</text>
<text x="108" y="82.2">VCC</text>
<text x="115.7" y="82.7">C2</text>
<text x="173.8" y="82.5">10k</text>
<text x="200.7" y="80.3">GND2</text>
<text x="251.2" y="80.1">R21</text>
<text x="252.1" y="82.6">1M</text>
<text x="89.7" y="89.9">U6E</text>
<text x="114.8" y="85.2">100n</text>
<text x="149.9" y="84.7">VCC</text>
<text x="166.5" y="89.8">SW4</text>
<text x="185.5" y="84.7">GND2</text>
<text x="237.2" y="88.7">+5V</text>
<text x="22.3" y="94.2">Via_ScrewHole_3mm</text>
<text x="29.4" y="92.3">U3</text>
<text x="47.7" y="94.2">Via_ScrewHole_3mm</text>
<text x="54.8" y="92.3">U5</text>
<text x="88.2" y="92.4">74HC04</text>
<text x="120.7" y="95.5">GND2</text>
<text x="164" y="92.3">SW_Reset</text>
<text x="200.1" y="93.8">VCC</text>
<text x="213" y="93.7">U10</text>
<text x="225.7" y="93.8">+5V</text>
<text x="248.4" y="95">U1C</text>
<text x="254.1" y="90.4">GND1</text>
<text x="80" y="99.2" transform="rotate(-90 80 99.2)">GND2</text>
<text x="109.9" y="99.7" transform="rotate(-90 109.9 99.7)">VCC</text>
<text x="144.9" y="101.3">K1</text>
<text x="177.9" y="97.4">GND2</text>
<text x="211" y="96.2">TLP2363</text>
<text x="233.4" y="96.6">R19</text>
<text x="233.7" y="99.1">10k</text>
<text x="246.9" y="97.5">74HC04</text>
<text x="262" y="100.3">100R</text>
<text x="262.5" y="97.8">R25</text>
<text x="20.5" y="107.6">+5V</text>
<text x="47.4" y="106.3">Conn_01x02</text>
<text x="52.5" y="103.8">J3</text>
<text x="61.2" y="105">+5V</text>
<text x="88.2" y="105.1">74HC04</text>
<text x="89.8" y="102.6">U6F</text>
<text x="115.2" y="102.9">U6G</text>
<text x="115.6" y="105.5">74HC04</text>
<text x="142.3" y="103.9">EC2-5NU</text>
<text x="164.3" y="107.9">100R</text>
<text x="165.2" y="105.4">R9</text>
<text x="179.6" y="105.1">74HC04</text>
<text x="181.1" y="102.6">U6C</text>
<text x="195.2" y="105.4">R15</text>
<text x="195.9" y="107.9">1k</text>
<text x="232.9" y="106.8">100n</text>
<text x="233.8" y="104.2">C7</text>
<text x="28.5" y="110.6">100n</text>
<text x="29.3" y="108.1">C1</text>
<text x="80" y="111.9" transform="rotate(-90 80 111.9)">GND2</text>
<text x="109.9" y="110.2" transform="rotate(-90 109.9 110.2)">GND</text>
<text x="245.5" y="110.1">+5V</text>
<text x="61" y="117.7">GND1</text>
<text x="174.7" y="118.2">1M</text>
<text x="174.8" y="115.6">R10</text>
<text x="188.6" y="119.2">VCC</text>
<text x="198.8" y="119.2">VCC</text>
<text x="223.6" y="115.8">GND1</text>
<text x="260" y="114.1">+5V</text>
<text x="23.5" y="125.1" transform="rotate(-90 23.5 125.1)">VCC</text>
<text x="34.5" y="120.3">GND1</text>
<text x="52.9" y="124.2">U1E</text>
<text x="106.8" y="120.9">GND2</text>
<text x="170.3" y="126">GND2</text>
<text x="179.8" y="125.5">U6D</text>
<text x="213" y="124.2">U11</text>
<text x="230.8" y="125.7">R18</text>
<text x="246.9" y="125.5">74HC04</text>
<text x="248.4" y="122.9">U1D</text>
<text x="263.7" y="123.2">R22</text>
<text x="263.7" y="125.8">10k</text>
<text x="28.9" y="128.3">U1G</text>
<text x="29.3" y="130.9">74HC04</text>
<text x="51.4" y="126.7">74HC04</text>
<text x="131.2" y="130.4">+5V</text>
<text x="178.4" y="128">74HC04</text>
<text x="192.6" y="127">R14</text>
<text x="192.6" y="129.6">10k</text>
<text x="211" y="126.7">TLP2363</text>
<text x="231.4" y="128.2">1k</text>
<text x="23.5" y="135.6" transform="rotate(-90 23.5 135.6)">GND</text>
<text x="43.8" y="133.6" transform="rotate(-90 43.8 133.6)">GND1</text>
<text x="52.9" y="136.9">U1F</text>
<text x="168.9" y="136.8">Q6</text>
<text x="192.3" y="137.3">100n</text>
<text x="193.2" y="134.7">C6</text>
<text x="51.4" y="139.4">74HC04</text>
<text x="110.6" y="143.1">SW3</text>
<text x="167.1" y="139.3">AP2302B</text>
<text x="180.4" y="140.6">VCC</text>
<text x="20.5" y="145.7">GND1</text>
<text x="43.8" y="146.3" transform="rotate(-90 43.8 146.3)">GND1</text>
<text x="79.8" y="148.6">10k</text>
<text x="80.1" y="146">R4</text>
<text x="104.6" y="145.7">SW_connect_short</text>
<text x="162.6" y="146.3">GND2</text>
<text x="183" y="146.9">GND2</text>
<text x="200.7" y="146.3">GND2</text>
<text x="224.9" y="147.6">GND1</text>
<text x="80.1" y="155.3">Q2</text>
<text x="109.7" y="155.9">D2</text>
<text x="152.9" y="155.9">D3</text>
<text x="178.4" y="152.4">C9</text>
<text x="178.7" y="155">1nF 2kV</text>
<text x="32.2" y="160.9">+5V</text>
<text x="76.9" y="157.8">BS250FTA</text>
<text x="106.8" y="158.5">MBR0520</text>
<text x="137.3" y="159.6">Q5</text>
<text x="150" y="158.5">MBR0520</text>
<text x="165.3" y="160.9">+5V</text>
<text x="183" y="159.6">GND1</text>
<text x="65.5" y="165.1">R2</text>
<text x="65.6" y="167.7">10k</text>
<text x="93.4" y="165.1">R5</text>
<text x="93.5" y="167.7">10k</text>
<text x="103.7" y="165.1">R26</text>
<text x="103.8" y="167.7">4.7k</text>
<text x="120.1" y="165.1">R7</text>
<text x="120.3" y="167.7">100k</text>
<text x="135.1" y="162.2">AP2302B</text>
<text x="150" y="167.4">MBR0520</text>
<text x="152.9" y="164.8">D4</text>
<text x="28.2" y="171.1">SW_connect</text>
<text x="31.8" y="168.5">SW1</text>
<text x="48.1" y="174">10k</text>
<text x="48.4" y="171.4">R1</text>
<text x="165.3" y="169.8">+5V</text>
<text x="66" y="175.3">Q1</text>
<text x="66.2" y="177.8">BC846</text>
<text x="73.1" y="177.8">BC846</text>
<text x="76.4" y="175.3">Q3</text>
<text x="99.1" y="176.8">GND1</text>
<text x="115.7" y="176.8">GND1</text>
<text x="129.6" y="176.8">GND1</text>
<text x="95.6" y="183.8">SW_disconnect</text>
<text x="97.7" y="181.2">SW2</text>
<text x="61" y="192">GND1</text>
<text x="78.8" y="192">GND1</text>
<text x="89" y="192">GND1</text>
</g>
<g font-size="1.8">
<text x="16.5" y="26.6">MOSI_ext</text>
<text x="52.1" y="29.1">MISO_ext</text>
<text x="16.5" y="31.6">RESET_ext</text>
<text x="16.5" y="34.2">SCK_ext</text>
<text x="52.1" y="34.2">RESET_ext</text>
<text x="52.1" y="31.6">SCK_ext</text>
<text x="78.7" y="31.6">MOSI_ext</text>
<text x="16.5" y="36.7">MISO_ext</text>
<text x="133.3" y="36.7">SCK_ext</text>
<text x="270.5" y="41.8">SCK</text>
<text x="133.3" y="46.9">MOSI_ext</text>
<text x="86.4" y="57">EN</text>
<text x="161.3" y="59.6">EN</text>
<text x="16.5" y="65.9">RESET</text>
<text x="16.5" y="63.4">SCK</text>
<text x="16.5" y="60.9">MISO</text>
<text x="45.7" y="63.4">MOSI</text>
<text x="270.5" y="73.6">MOSI</text>
<text x="152.4" y="96.4">RESET_ext</text>
<text x="270.5" y="101.5">MISO</text>
<text x="127" y="106.6">MISO_ext</text>
<text x="127" y="116.7">RESET_ext</text>
<text x="154.9" y="129.4">EN</text>
<text x="270.5" y="129.4">RESET</text>
<text x="137.2" y="152.3">EN</text>
</g>
<g font-size="1.8" fill="#0000c2">
<text x="115.6" y="190.1">Ordering Numbers:</text>
<text x="115.6" y="192.2">- Relais (K1 &amp; K2)</text>
<text x="115.6" y="194.2">- Optos (U8 - U11) -&gt; 757-TLP2363V4-TPRE (Mouser)</text>
<text x="131.2" y="192.2">-&gt; 80-EC2-5NU (Mouser)</text>
</g>
</svg>
